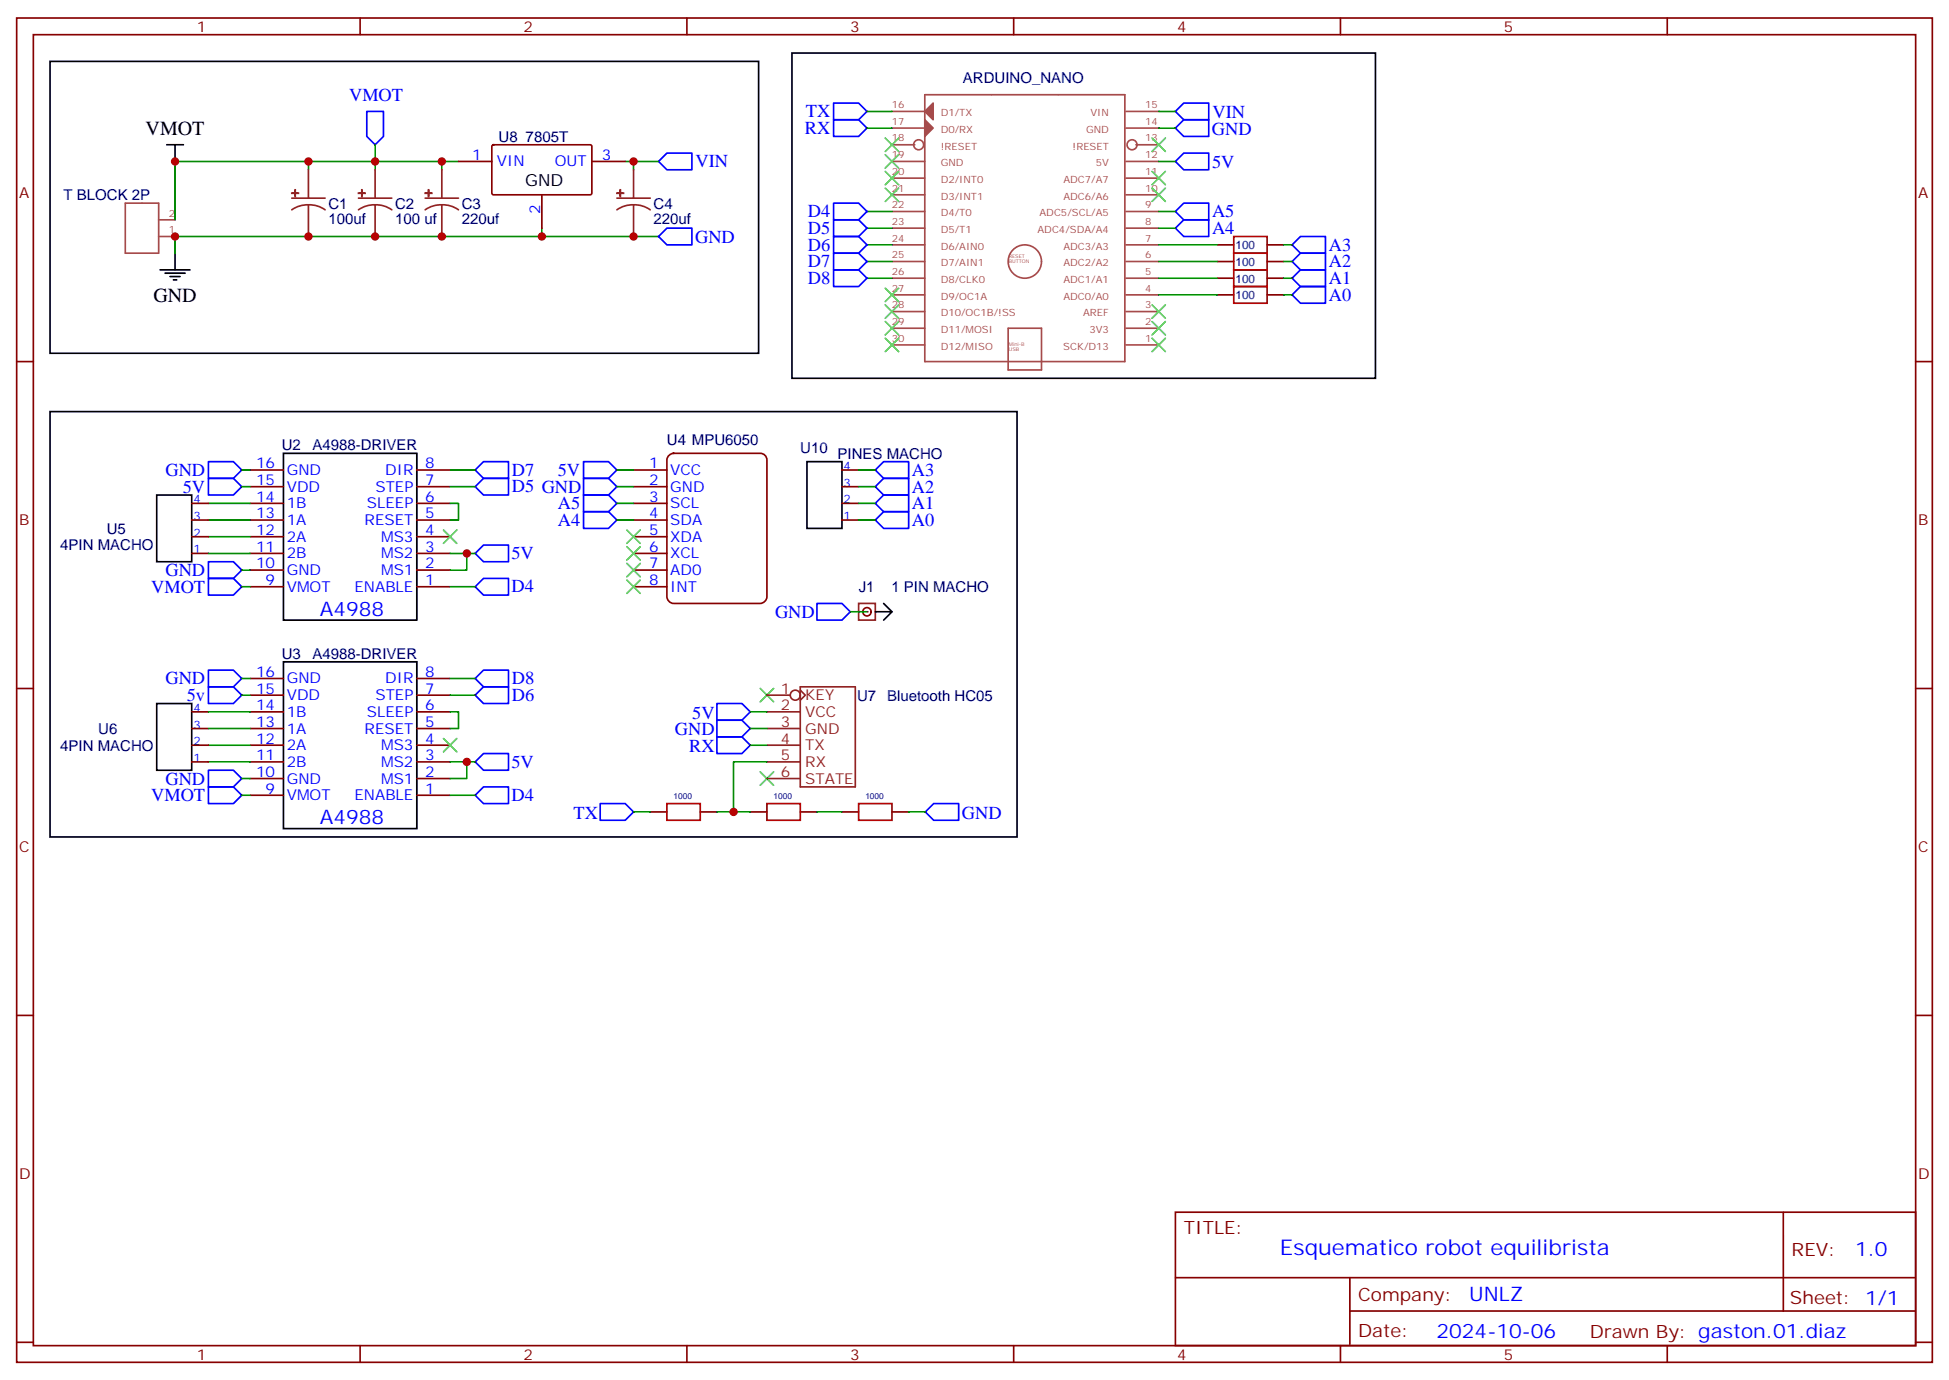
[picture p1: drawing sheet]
<svg xmlns="http://www.w3.org/2000/svg" width="412mm" height="292mm" viewBox="0 0 412 292" stroke-linecap="round" stroke-linejoin="round" font-family="sans-serif">
<g fill="none" stroke="#870000" stroke-width=".35">
<path d="M3.5 3.8h405.4v284.3h-405.4zM7.1 7.3h398.2v277.3h-398.2zM76.2 3.8v3.5M145.3 3.8v3.5M214.5 3.8v3.5M283.6 3.8v3.5M352.8 3.8v3.5M3.5 76.5h3.6M405.3 76.5h3.6M52.9 99.4h7.1M88.2 99.4h7M52.9 117.1h7.1"/>
<path d="M52.9 113.5h7.1M52.9 110h7.1M52.9 106.5h7.1M52.9 102.9h7.1M88.2 117.1h7M88.2 113.5h7M88.2 110h7M88.2 106.5h7M88.2 102.9h7M52.9 124.1h7.1M52.9 120.6h7.1M88.2 124.1h7"/>
<path d="M88.2 120.6h7M3.5 145.6h3.6M52.9 157.6h7.1M52.9 154.1h7.1M52.9 150.6h7.1M52.9 147h7.1M52.9 143.5h7.1M88.2 157.6h7M88.2 154.1h7M88.2 150.6h7M88.2 147h7M88.2 143.5h7"/>
<path d="M405.3 145.6h3.6M52.9 168.2h7.1M52.9 164.7h7.1M52.9 161.1h7.1M88.2 168.2h7M88.2 164.7h7M88.2 161.1h7M3.5 214.8h3.6M405.3 214.8h3.6M248.7 256.4h156.6v28.2h-156.6zM377.3 256.4v20.9M248.7 270.2h156.5"/>
<path d="M285.6 277.3h119.6M285.6 270.2v14.2M3.5 283.9h3.6M76.2 284.6v3.5M145.3 284.6v3.5M214.5 284.6v3.5M283.6 284.6v3.5M352.8 284.6v3.5M405.3 283.9h3.6"/>
</g>
<path d="M35.3 30.6h3.5M37 30.6v3.5M33.9 57.1h6.3M34.9 57.8h4.3M36 58.5h2.1M36.7 59.2h.7M37 53.6v3.5M60 95.9h28.2v35.3h-28.2zM60 140h28.2v35.3h-28.2z" fill="none" stroke="#000" stroke-width=".35"/>
<g fill="none" stroke="#a64a4a" stroke-width=".35">
<path d="M188.7 30.6h4.9M188.7 34.1h7M188.7 37.7h7M188.7 27.1h7M188.7 23.6h7M195.7 20h42.3v56.5h-42.3zM238.2 34.1h7M238.2 37.7h7M238.2 27.1h7M238.2 23.6h7M240.4 30.6h4.8M188.7 58.8h7"/>
<path d="M188.7 55.3h7M188.7 51.8h7M188.7 48.3h7M188.7 44.7h7M188.7 41.2h7M238.2 58.8h7M238.2 55.3h7M238.2 51.8h7M238.2 48.3h7M238.2 44.7h7M238.2 41.2h7M188.7 69.4h7"/>
<path d="M188.7 62.4h7M188.7 65.9h7M188.7 73h7M213.3 69.4h7.1v8.8h-7.1zM238.2 69.4h7M238.2 62.4h7M238.2 65.9h7M238.2 73h7"/>
<circle cx="194.4" cy="30.6" r="1.06"/>
<circle cx="239.5" cy="30.6" r="1.06"/>
<circle cx="216.8" cy="55.3" r="3.5"/>
</g>
<g fill="#a64a4a" stroke="#a64a4a" stroke-width=".35">
<path d="M195.7 23.6l1.7-1.8v3.5z"/>
<path d="M195.7 25.3l1.7 1.8-1.7 1.8z"/>
</g>
<path d="M141.4 96.5l.4-.3 .7-.3h18.4a1.41 1.41 0 0 1 1.4 1.4v28.9a1.51 1.51 0 0 1-1.4 1.4h-18.4a1.51 1.51 0 0 1-1.4-1.4v-28.9z" fill="#fff" stroke="#800000" stroke-width=".35"/>
<g fill="none" stroke="#870000" stroke-width=".35">
<path d="M97 34.1h7.1M104.1 30.8l.3-.2 20.7 .1 .1 .3v10l-.3 .2-20.7-.1-.1-.2zM125.2 34.1h7.1M114.7 41.2v7.1M257.5 51.8h3.6M257.5 55.3h3.6M257.5 58.8h3.6M268.1 51.8h3.5M268.1 55.3h3.5M268.1 58.8h3.5M257.5 62.4h3.6M268.1 62.4h3.5"/>
<path d="M134.1 99.4h7M178.2 99.4h3.5M40.6 106.5h3.5M40.6 110h3.5M40.6 113.5h3.5M40.6 117.1h3.5M134.1 102.9h7M134.1 106.5h7M134.1 110h7M134.1 113.5h7M134.1 117.1h7M178.2 102.9h3.5"/>
<path d="M178.2 106.5h3.5M178.2 110h3.5M134.1 120.6h7M134.1 124.1h7M40.6 157.6h3.5M40.6 154.1h3.5M40.6 150.6h3.5M40.6 161.1h3.5M137.6 171.7h3.5M148.2 171.7h3.5M158.7 171.7h3.6M169.3 171.7h3.6"/>
<path d="M178.2 171.7h3.5M188.7 171.7h3.6"/>
</g>
<g fill="none" stroke="#00f" stroke-width=".35">
<path d="M77.6 23.6h3.5v5.3l-1.7 1.7-1.8-1.7zM141.1 32.4h5.3v3.5h-5.3l-1.8-1.8zM176.4 21.8h5.3l1.7 1.8-1.7 1.7h-5.3zM176.4 25.3h5.3l1.7 1.8-1.7 1.8h-5.3zM248.7 23.6l1.8-1.8h5.3v3.5h-5.3zM250.5 25.3h5.3v3.6h-5.3l-1.8-1.8zM250.5 32.4h5.3v3.5h-5.3l-1.8-1.8zM139.3 50l1.8-1.7h5.3v3.5h-5.3zM176.4 46.5h5.3l1.7 1.8-1.7 1.7h-5.3zM176.4 43h5.3l1.7 1.7-1.7 1.8h-5.3zM176.4 57.1h5.3l1.7 1.7-1.7 1.8h-5.3zM176.4 50h5.3l1.7 1.8-1.7 1.8h-5.3z"/>
<path d="M176.4 53.6h5.3l1.7 1.7-1.7 1.8h-5.3zM248.7 48.3l1.8-1.8h5.3v3.5h-5.3zM248.7 44.7l1.8-1.7h5.3v3.5h-5.3zM273.4 51.8l1.8-1.8h5.3v3.6h-5.3zM273.4 58.8l1.8-1.7h5.3v3.5h-5.3zM275.2 53.6h5.3v3.5h-5.3l-1.8-1.8zM275.2 60.6h5.3v3.5h-5.3l-1.8-1.7zM44.1 97.6h5.3l1.8 1.8-1.8 1.8h-5.3zM100.5 99.4l1.8-1.8h5.3v3.6h-5.3zM123.5 97.6h5.3l1.7 1.8-1.7 1.8h-5.3zM185.2 99.4l1.8-1.8h5.3v3.6h-5.3zM44.1 101.2h5.3l1.8 1.7-1.8 1.8h-5.3z"/>
<path d="M44.1 118.8h5.3l1.8 1.8-1.8 1.7h-5.3zM100.5 117.1l1.8-1.8h5.3v3.5h-5.3zM102.3 101.2h5.3v3.5h-5.3l-1.8-1.8zM123.5 101.2h5.3l1.7 1.7-1.7 1.8h-5.3zM123.5 104.7h5.3l1.7 1.8-1.7 1.7h-5.3zM123.5 108.2h5.3l1.7 1.8-1.7 1.8h-5.3zM185.2 106.5l1.8-1.8h5.3v3.5h-5.3zM185.2 110l1.8-1.8h5.3v3.6h-5.3zM187 101.2h5.3v3.5h-5.3l-1.8-1.8zM44.1 122.3h5.3l1.8 1.8-1.8 1.8h-5.3zM100.5 124.1l1.8-1.8h5.3v3.6h-5.3zM44.1 145.3h5.3l1.8 1.7-1.8 1.8h-5.3z"/>
<path d="M44.1 141.7h5.3l1.8 1.8-1.8 1.8h-5.3zM100.5 147l1.8-1.7h5.3v3.5h-5.3zM100.5 143.5l1.8-1.8h5.3v3.6h-5.3zM102.3 159.4h5.3v3.5h-5.3l-1.8-1.8zM151.7 148.8h5.3l1.7 1.8-1.7 1.7h-5.3zM151.7 152.3h5.3l1.7 1.8-1.7 1.8h-5.3zM151.7 155.9h5.3l1.7 1.7-1.7 1.8h-5.3zM44.1 166.4h5.3l1.8 1.8-1.8 1.8h-5.3zM44.1 162.9h5.3l1.8 1.8-1.8 1.7h-5.3zM100.5 168.2l1.8-1.8h5.3v3.6h-5.3zM127 170h5.3l1.8 1.7-1.8 1.8h-5.3zM195.8 171.7l1.8-1.7h5.2v3.5h-5.2z"/>
</g>
<g fill="none" stroke="#008700" stroke-width=".35">
<path d="M65.3 34.1h-28.3v12.4M79.4 30.6v3.5h-14.1v1.8M93.5 34.1h-14.1v1.8M97 34.1h-3.5v1.8M132.3 34.1h1.8v1.8M134.1 34.1h5.2M183.4 23.6h5.3M183.4 27.1h5.3M245.2 34.1h3.5M245.2 23.6h3.5M245.2 27.1h3.5M114.7 48.3v1.7h24.6"/>
<path d="M114.7 50h-77.7v3.6M183.4 44.7h5.3M183.4 48.3h5.3M183.4 58.8h5.3M183.4 51.8h5.3M183.4 55.3h5.3M245.2 44.7h3.5M245.2 48.3h3.5M245.2 58.8h12.3M245.2 51.8h12.3M245.2 55.3h12.3M271.6 58.8h1.8"/>
<path d="M271.6 51.8h1.8M271.6 55.3h1.8M245.2 62.4h12.3M271.6 62.4h1.8M51.2 99.4h1.7M95.2 99.4h5.3M130.5 99.4h3.6M181.7 99.4h3.5M44.1 117.1h8.8M44.1 106.5h8.8M44.1 110h8.8M44.1 113.5h8.8"/>
<path d="M51.2 102.9h1.7M95.2 106.5h1.8v3.5h-1.8M95.2 102.9h5.3M95.2 117.1h5.3M98.8 117.1v3.5h-3.6M130.5 102.9h3.6M130.5 106.5h3.6M130.5 110h3.6M181.7 102.9h3.5M181.7 106.5h3.5M181.7 110h3.5M51.2 124.1h1.7"/>
<path d="M51.2 120.6h1.7M95.2 124.1h5.3M44.1 157.6h8.8M44.1 154.1h8.8M44.1 150.6h8.8M51.2 143.5h1.7M51.2 147h1.7M95.2 150.6h1.8v3.5h-1.8M95.2 143.5h5.3M95.2 147h5.3M158.7 157.6h3.6M158.7 154.1h3.6"/>
<path d="M158.7 150.6h3.6M44.1 161.1h8.8M51.2 168.2h1.7M51.2 164.7h1.7M95.2 161.1h5.3M95.2 168.2h5.3M98.8 161.1v3.6h-3.6M134.1 171.7h3.5M151.7 171.7h7M162.3 161.1h-7.1v10.6M172.9 171.7h5.3M192.3 171.7h3.5"/>
</g>
<path d="M10.6 13h149.9v61.7h-149.9zM167.6 11.2h123.4v68.8h-123.4zM10.6 87.1h204.6v89.9h-204.6zM170.7 97.6h7.5v14.2h-7.5zM33.2 104.7h7.4v14.1h-7.4zM33.2 148.8h7.4v14.1h-7.4z" fill="none" stroke="#000" stroke-width=".35"/>
<g fill="none" stroke="#3c3" stroke-width=".35">
<path d="M187.3 29.2l2.8 2.8M187.3 32.7l2.8 2.9M187.3 36.3l2.8 2.8M187.3 39.8l2.8 2.8M190.1 29.2l-2.8 2.8M190.1 32.7l-2.8 2.9M190.1 36.3l-2.8 2.8M190.1 39.8l-2.8 2.8M243.8 39.8l2.8 2.8M243.8 36.3l2.8 2.8M243.8 29.2l2.8 2.8M246.6 39.8l-2.8 2.8"/>
<path d="M246.6 36.3l-2.8 2.8M246.6 29.2l-2.8 2.8M187.3 64.5l2.8 2.8M187.3 68l2.8 2.8M187.3 71.5l2.8 2.9M187.3 61l2.8 2.8M190.1 64.5l-2.8 2.8M190.1 68l-2.8 2.8M190.1 71.5l-2.8 2.9M190.1 61l-2.8 2.8M243.8 71.5l2.8 2.9M243.8 68l2.8 2.8"/>
<path d="M243.8 64.5l2.8 2.8M246.6 71.5l-2.8 2.9M246.6 68l-2.8 2.8M246.6 64.5l-2.8 2.8M93.8 112.1l2.9 2.8M96.7 112.1l-2.9 2.8M132.6 112.1l2.9 2.8M132.6 115.6l2.9 2.9M132.6 119.2l2.9 2.8M135.5 119.2l-2.9 2.8M135.5 112.1l-2.9 2.8M135.5 115.6l-2.9 2.9"/>
<path d="M132.6 122.7l2.9 2.8M135.5 122.7l-2.9 2.8M93.8 156.2l2.9 2.8M96.7 156.2l-2.9 2.8M160.9 145.6l2.8 2.8M163.7 145.6l-2.8 2.8M160.9 163.3l2.8 2.8M163.7 163.3l-2.8 2.8"/>
</g>
<path d="M26.5 43h7.1v10.6h-7.1zM33.6 50h3.4M33.6 46.5h3.4" fill="none" stroke="#a64a4a" stroke-width=".35"/>
<g fill="none" stroke="#8c2424" stroke-width=".35">
<path d="M65.3 35.9v6M79.4 35.9v6M93.5 35.9v6M134.1 35.9v6M61.7 41.9h7.1M65.3 43.3l1.8 .3 1.7 .8M65.3 43.3l-1.9 .3-1.7 .8M65.3 43.3v6.7M75.8 41.9h7.1M79.4 43.3l1.8 .3 1.7 .8M79.4 43.3l-1.9 .3-1.7 .8M79.4 43.3v6.7"/>
<path d="M90 41.9h7M93.5 43.3l1.8 .3 1.7 .8M93.5 43.3l-1.9 .3-1.6 .8M93.5 43.3v6.7M130.5 41.9h7.1M134.1 43.3l1.8 .3 1.7 .8M134.1 43.3l-1.9 .3-1.7 .8M134.1 43.3v6.7M181.7 127.6h3.5v3.6h-3.5zM162.3 147h4.9M162.3 150.6h7M162.3 154.1h7"/>
<path d="M162.3 157.6h7M169.3 146l1.1 1-1.1 1.1M169.3 145.3h11.7v21.1h-11.7zM162.3 161.1h7M162.3 164.7h7"/>
<circle cx="168.3" cy="147" r="1.06"/>
</g>
<g fill="#8c2424" stroke="#8c2424" stroke-width=".35">
<path d="M130.5 40.9h1.4z"/>
<path d="M131.2 40.1l.1 1.5z"/>
<path d="M90 40.9h1.4z"/>
<path d="M90.7 40.1v1.5z"/>
<path d="M75.8 40.9h1.5z"/>
<path d="M76.6 40.1v1.5z"/>
<path d="M61.7 40.9h1.4z"/>
<path d="M62.4 40.1l.1 1.5z"/>
</g>
<path d="M261.1 50h7v3.6h-7zM261.1 53.6h7v3.5h-7zM261.1 57.1h7v3.5h-7zM261.1 60.6h7v3.5h-7zM141.1 170h7.1v3.5h-7.1zM162.3 170h7v3.5h-7zM181.7 170h7v3.5h-7z" fill="none" stroke="#a10000" stroke-width=".35"/>
<circle cx="183.4" cy="129.4" r=".18" fill="#8c2424"/>
<circle cx="183.4" cy="129.4" r=".88" fill="none" stroke="#870000" stroke-width=".35"/>
<path d="M185.2 129.4h3.5M187 127.6l1.7 1.8-1.7 1.8" fill="none" stroke="#000" stroke-width=".35"/>
<path d="M172.9 127.6h5.3l1.7 1.8-1.7 1.8h-5.3z" fill="none" stroke="#00f" stroke-width=".35"/>
<path d="M179.9 129.4h3.5" fill="none" stroke="#008700" stroke-width=".35"/>
<g fill="#c00">
<circle cx="114.7" cy="50" r=".88"/>
<circle cx="93.5" cy="34.1" r=".88"/>
<circle cx="79.4" cy="34.1" r=".88"/>
<circle cx="134.1" cy="34.1" r=".88"/>
<circle cx="37" cy="50" r=".88"/>
<circle cx="65.3" cy="34.1" r=".88"/>
<circle cx="37" cy="34.1" r=".88"/>
<circle cx="65.3" cy="50" r=".88"/>
<circle cx="79.4" cy="50" r=".88"/>
<circle cx="93.5" cy="50" r=".88"/>
<circle cx="134.1" cy="50" r=".88"/>
<circle cx="155.2" cy="171.7" r=".88"/>
<circle cx="98.8" cy="117.1" r=".88"/>
<circle cx="98.8" cy="161.1" r=".88"/>
</g>
<text font-size="4.6" fill="#00f" x="270.8" y="265.4">Esquematico robot equilibrista</text>
<g font-size="4.2">
<text x="30.8" y="28.5">VMOT</text>
<text x="32.5" y="63.8">GND</text>
</g>
<g font-size="4.2" fill="#00f">
<text x="67.7" y="130.2">A4988</text>
<text x="67.7" y="174.3">A4988</text>
<text x="392.5" y="265.7">1.0</text>
<text x="310.9" y="275.2">UNLZ</text>
<text x="304" y="283">2024-10-06</text>
</g>
<g font-size="3.9" fill="#00f">
<text x="73.9" y="21.3">VMOT</text>
<text x="170.3" y="28.4">RX</text>
<text x="170.5" y="24.8">TX</text>
<text x="256.4" y="28.5">GND</text>
<text x="256.5" y="24.9">VIN</text>
<text x="147.2" y="35.3">VIN</text>
<text x="256.5" y="35.5">5V</text>
<text x="170.9" y="46">D4</text>
<text x="256.5" y="46">A5</text>
<text x="147.1" y="51.4">GND</text>
<text x="170.9" y="49.5">D5</text>
<text x="170.9" y="53">D6</text>
<text x="256.5" y="49.5">A4</text>
<text x="281.2" y="53.1">A3</text>
<text x="170.9" y="56.6">D7</text>
<text x="281.2" y="56.6">A2</text>
<text x="170.9" y="60.1">D8</text>
<text x="281.2" y="60.1">A1</text>
<text x="281.2" y="63.6">A0</text>
<text x="35" y="100.7">GND</text>
<text x="108.3" y="100.6">D7</text>
<text x="118" y="100.7">5V</text>
<text x="193" y="100.7">A3</text>
<text x="38.7" y="104.2">5V</text>
<text x="108.3" y="104.1">D5 GND</text>
<text x="118" y="107.7">A5</text>
<text x="193" y="104.2">A2</text>
<text x="193" y="107.7">A1</text>
<text x="118" y="111.3">A4</text>
<text x="193" y="111.2">A0</text>
<text x="108.2" y="118.3">5V</text>
<text x="32" y="125.4">VMOT</text>
<text x="35" y="121.8">GND</text>
<text x="108.2" y="125.3">D4</text>
<text x="164" y="130.7">GND</text>
<text x="35" y="144.8">GND</text>
<text x="39.5" y="148.3">5v</text>
<text x="108.3" y="148.2">D6</text>
<text x="108.3" y="144.7">D8</text>
<text x="142.8" y="155.5">GND</text>
<text x="146.5" y="152">5V</text>
<text x="145.8" y="159">RX</text>
<text x="35" y="165.9">GND</text>
<text x="108.2" y="162.3">5V</text>
<text x="32" y="169.5">VMOT</text>
<text x="108.2" y="169.4">D4</text>
<text x="121.4" y="173.1">TX</text>
<text x="203.5" y="173.1">GND</text>
</g>
<g font-size="3.9" fill="#800">
<text x="250.5" y="261">TITLE:</text>
<text x="379.1" y="265.7">REV:</text>
<text x="287.4" y="275.2">Company:</text>
<text x="378.7" y="275.8">Sheet: 1/1</text>
<text x="287.4" y="282.9">Date:</text>
<text x="336.4" y="282.9">Drawn By: gaston.01.diaz</text>
</g>
<text font-size="3.5" x="111.1" y="39.4">GND</text>
<g font-size="3.2" fill="#800">
<text x="41.6" y="6.8">1</text>
<text x="110.8" y="6.8">2</text>
<text x="179.9" y="6.8">3</text>
<text x="249.1" y="6.8">4</text>
<text x="318.2" y="6.8">5</text>
<text x="4.1" y="41.9">A</text>
<text x="405.9" y="41.9">A</text>
<text x="4.1" y="111.1">B</text>
<text x="405.9" y="111.1">B</text>
<text x="4.1" y="180.2">C</text>
<text x="405.9" y="180.2">C</text>
<text x="4.1" y="249.3">D</text>
<text x="405.9" y="249.3">D</text>
<text x="41.6" y="287.6">1</text>
<text x="110.8" y="287.6">2</text>
<text x="179.9" y="287.6">3</text>
<text x="249.1" y="287.6">4</text>
<text x="318.2" y="287.6">5</text>
</g>
<g font-size="3.2" fill="#000080">
<text x="203.7" y="17.6">ARDUINO_NANO</text>
<text x="105.5" y="30">U8</text>
<text x="111.2" y="30">7805T</text>
<text x="13.4" y="42.3">T BLOCK 2P</text>
<text x="69.5" y="47.3">100uf</text>
<text x="69.5" y="44.1">C1</text>
<text x="83.6" y="47.3">100 uf</text>
<text x="83.6" y="44.1">C2</text>
<text x="97.7" y="47.3">220uf</text>
<text x="97.7" y="44.1">C3</text>
<text x="138.3" y="47.3">220uf</text>
<text x="138.3" y="44.1">C4</text>
<text x="59.6" y="95.3">U2</text>
<text x="66.1" y="95.3">A4988-DRIVER</text>
<text x="141.1" y="94.1">U4 MPU6050</text>
<text x="169.3" y="95.9">U10</text>
<text x="177.2" y="97">PINES MACHO</text>
<text x="22.6" y="112.9">U5</text>
<text x="12.7" y="116.4">4PIN MACHO</text>
<text x="181.7" y="125.3">J1</text>
<text x="188.6" y="125.3">1 PIN MACHO</text>
<text x="59.6" y="139.3">U3</text>
<text x="66.1" y="139.3">A4988-DRIVER</text>
<text x="181.3" y="148.2">U7</text>
<text x="187.7" y="148.2">Bluetooth HC05</text>
<text x="20.8" y="155.2">U6</text>
<text x="12.7" y="158.8">4PIN MACHO</text>
</g>
<g font-size="3.2" fill="#00f">
<text x="99.9" y="33.8">1</text>
<text x="105.1" y="35.2">VIN</text>
<text x="117.4" y="35.2">OUT</text>
<text x="127.4" y="33.8">3</text>
<text x="114.3" y="45.3" transform="rotate(-90 114.3 45.3)">2</text>
<text x="54.2" y="99.1">16</text>
<text x="60.7" y="100.5">GND</text>
<text x="81.5" y="100.5">DIR</text>
<text x="90" y="99.1">8</text>
<text x="137.3" y="99.1">1</text>
<text x="141.8" y="100.5">VCC</text>
<text x="54.2" y="106.1">14</text>
<text x="54.2" y="102.6">15</text>
<text x="60.7" y="107.5">1B</text>
<text x="60.7" y="104">VDD</text>
<text x="77.6" y="107.5">SLEEP</text>
<text x="79.4" y="104">STEP</text>
<text x="90" y="106.1">6</text>
<text x="90" y="102.6">7</text>
<text x="137.3" y="102.6">2</text>
<text x="137.3" y="106.1">3</text>
<text x="141.8" y="104">GND</text>
<text x="141.8" y="107.5">SCL</text>
<text x="54.2" y="113.2">12</text>
<text x="54.2" y="109.6">13</text>
<text x="60.7" y="111.1">1A</text>
<text x="77.1" y="111.1">RESET</text>
<text x="90" y="113.2">4</text>
<text x="90" y="109.6">5</text>
<text x="137.3" y="109.6">4</text>
<text x="137.3" y="113.2">5</text>
<text x="141.8" y="111.1">SDA</text>
<text x="54.2" y="116.7">11</text>
<text x="60.7" y="118.1">2B</text>
<text x="60.7" y="114.6">2A</text>
<text x="80.6" y="118.1">MS2</text>
<text x="80.6" y="114.6">MS3</text>
<text x="90" y="116.7">3</text>
<text x="137.3" y="116.7">6</text>
<text x="141.8" y="114.6">XDA</text>
<text x="141.8" y="118.1">XCL</text>
<text x="54.2" y="120.2">10</text>
<text x="56.2" y="123.8">9</text>
<text x="60.7" y="125.2">VMOT</text>
<text x="60.7" y="121.6">GND</text>
<text x="75" y="125.2">ENABLE</text>
<text x="80.6" y="121.6">MS1</text>
<text x="90" y="123.8">1</text>
<text x="90" y="120.2">2</text>
<text x="137.3" y="120.2">7</text>
<text x="137.3" y="123.8">8</text>
<text x="141.8" y="121.6">AD0</text>
<text x="141.8" y="125.2">INT</text>
<text x="54.2" y="143.2">16</text>
<text x="90" y="143.2">8</text>
<text x="54.2" y="146.7">15</text>
<text x="60.7" y="148.1">VDD</text>
<text x="60.7" y="144.6">GND</text>
<text x="79.4" y="148.1">STEP</text>
<text x="81.5" y="144.6">DIR</text>
<text x="90" y="146.7">7</text>
<text x="54.2" y="153.7">13</text>
<text x="54.2" y="150.2">14</text>
<text x="60.7" y="155.2">1A</text>
<text x="60.7" y="151.6">1B</text>
<text x="77.1" y="155.2">RESET</text>
<text x="77.6" y="151.6">SLEEP</text>
<text x="90" y="153.7">5</text>
<text x="90" y="150.2">6</text>
<text x="54.2" y="160.8">11</text>
<text x="54.2" y="157.3">12</text>
<text x="60.7" y="158.7">2A</text>
<text x="80.6" y="158.7">MS3</text>
<text x="90" y="160.8">3</text>
<text x="90" y="157.3">4</text>
<text x="54.2" y="164.3">10</text>
<text x="56.2" y="167.9">9</text>
<text x="60.7" y="165.7">GND</text>
<text x="60.7" y="162.2">2B</text>
<text x="80.6" y="165.7">MS1</text>
<text x="80.6" y="162.2">MS2</text>
<text x="90" y="167.9">1</text>
<text x="90" y="164.3">2</text>
<text x="60.7" y="169.3">VMOT</text>
<text x="75" y="169.3">ENABLE</text>
</g>
<g font-size="3.2" fill="#8d2323">
<text x="165.2" y="146.7">1</text>
<text x="170.4" y="148.1">KEY</text>
<text x="165.2" y="150.2">2</text>
<text x="165.2" y="153.7">3</text>
<text x="170.4" y="151.6">VCC</text>
<text x="170.4" y="155.2">GND</text>
<text x="165.2" y="157.3">4</text>
<text x="165.2" y="160.8">5</text>
<text x="170.4" y="158.7">TX</text>
<text x="165.2" y="164.3">6</text>
<text x="170.4" y="162.2">RX</text>
<text x="170.4" y="165.7">STATE</text>
</g>
<g font-size="2.5" fill="#000080">
<text x="261.5" y="52.7">100</text>
<text x="261.5" y="56.2">100</text>
<text x="261.5" y="59.8">100</text>
<text x="261.5" y="63.3">100</text>
</g>
<g font-size="2.5" fill="#00f">
<text x="178.5" y="99.4">4</text>
<text x="40.9" y="106.5">4</text>
<text x="178.5" y="106.5">2</text>
<text x="178.5" y="102.9">3</text>
<text x="40.9" y="113.5">2</text>
<text x="40.9" y="110">3</text>
<text x="178.5" y="110">1</text>
<text x="40.9" y="117.1">1</text>
<text x="40.9" y="154.1">3</text>
<text x="40.9" y="150.6">4</text>
<text x="40.9" y="161.1">1</text>
<text x="40.9" y="157.6">2</text>
</g>
<g font-size="2.1" fill="#a54b4b">
<text x="188.7" y="22.9">16</text>
<text x="242.3" y="22.9">15</text>
<text x="188.7" y="29.9">18</text>
<text x="188.7" y="26.4">17</text>
<text x="199" y="28.1">D0/RX</text>
<text x="199" y="24.6">D1/TX</text>
<text x="229.8" y="28.1">GND</text>
<text x="230.7" y="24.6">VIN</text>
<text x="242.3" y="29.9">13</text>
<text x="242.3" y="26.4">14</text>
<text x="188.7" y="33.5">19</text>
<text x="199" y="31.7">!RESET</text>
<text x="199" y="35.2">GND</text>
<text x="226.9" y="31.7">!RESET</text>
<text x="231.9" y="35.2">5V</text>
<text x="242.3" y="33.5">12</text>
<text x="188.7" y="37">20</text>
<text x="188.7" y="40.5">21</text>
<text x="199" y="38.7">D2/INT0</text>
<text x="225" y="38.7">ADC7/A7</text>
<text x="242.3" y="40.5">10</text>
<text x="242.3" y="37">11</text>
<text x="35.7" y="45.8">2</text>
<text x="188.7" y="44">22</text>
<text x="188.7" y="47.6">23</text>
<text x="199" y="42.2">D3/INT1</text>
<text x="199" y="45.8">D4/T0</text>
<text x="219.9" y="45.8">ADC5/SCL/A5</text>
<text x="225" y="42.2">ADC6/A6</text>
<text x="242.3" y="47.6">8</text>
<text x="242.3" y="44">9</text>
<text x="35.7" y="49.3">1</text>
<text x="188.7" y="51.1">24</text>
<text x="199" y="49.3">D5/T1</text>
<text x="199" y="52.8">D6/AIN0</text>
<text x="219.5" y="49.3">ADC4/SDA/A4</text>
<text x="225" y="52.8">ADC3/A3</text>
<text x="242.3" y="51.1">7</text>
<text x="188.7" y="54.6">25</text>
<text x="188.7" y="58.1">26</text>
<text x="199" y="56.4">D7/AIN1</text>
<text x="199" y="59.9">D8/CLK0</text>
<text x="225" y="59.9">ADC1/A1</text>
<text x="225" y="56.4">ADC2/A2</text>
<text x="242.3" y="58.1">5</text>
<text x="242.3" y="54.6">6</text>
<text x="188.7" y="61.7">27</text>
<text x="188.7" y="65.2">28</text>
<text x="199" y="63.4">D9/OC1A</text>
<text x="225" y="63.4">ADC0/A0</text>
<text x="242.3" y="61.7">4</text>
<text x="242.3" y="65.2">3</text>
<text x="188.7" y="68.7">29</text>
<text x="199" y="66.9">D10/OC1B/!SS</text>
<text x="199" y="70.5">D11/MOSI</text>
<text x="229.2" y="66.9">AREF</text>
<text x="230.5" y="70.5">3V3</text>
<text x="242.3" y="68.7">2</text>
<text x="188.7" y="72.3">30</text>
<text x="199" y="74">D12/MISO</text>
<text x="225" y="74">SCK/D13</text>
<text x="242.3" y="72.3">1</text>
</g>
<g font-size="1.8" fill="#000080">
<text x="142.5" y="168.9">1000</text>
<text x="163.7" y="168.9">1000</text>
<text x="183.1" y="168.9">1000</text>
</g>
<g font-size="1.1" fill="#a54b4b">
<text x="213.4" y="54.6">RESET</text>
<text x="213.4" y="55.7">BUTTON</text>
<text x="213.5" y="73.2">Mini-B</text>
<text x="213.5" y="74.3">USB</text>
</g>
</svg>
